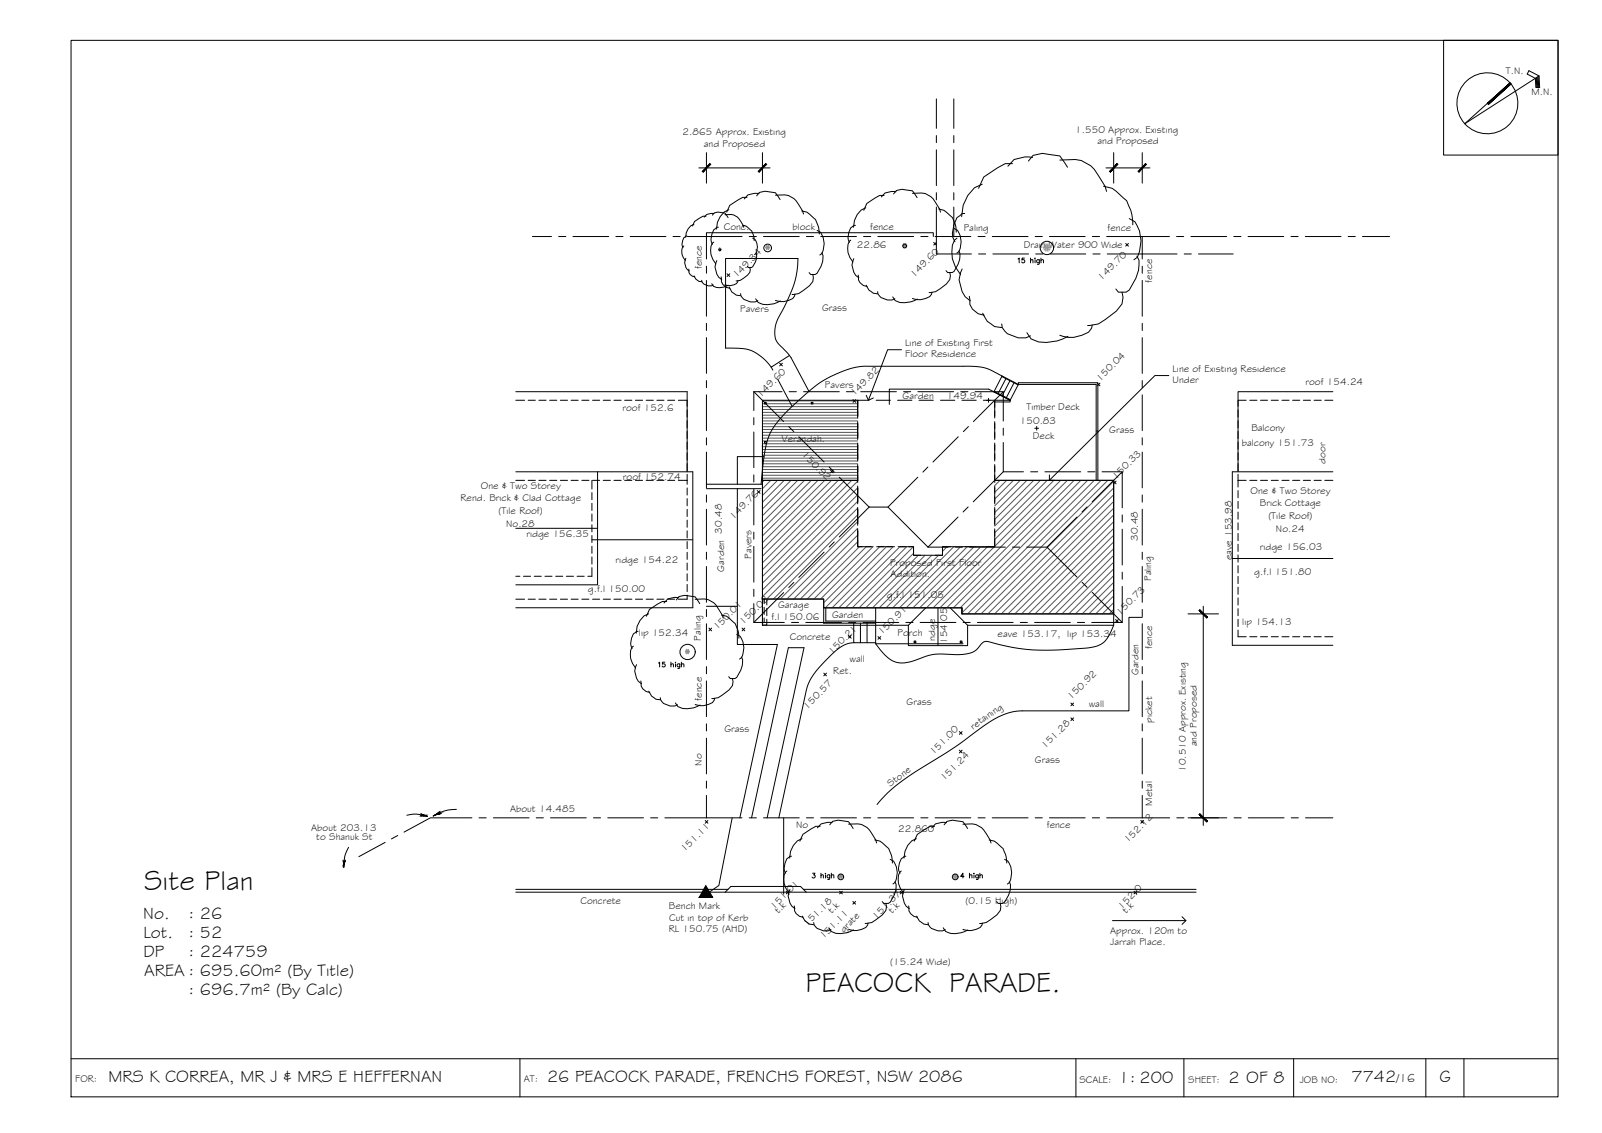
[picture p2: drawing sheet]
<svg xmlns="http://www.w3.org/2000/svg" width="420mm" height="297mm" viewBox="0 0 420 297" stroke-linecap="round" stroke-linejoin="round" font-family="sans-serif">
<!-- layer: BORDER -->
<g fill="none" stroke="#000" stroke-width=".26">
<path d="M18.6 10.6h390v277h-390zM378.6 10.6h30v30.1h-30zM403.7 19.9l.1 3-1 .1-.1-2.5-2.2-1.1 .5-.9 2.7 1.4-19.5 12.5 11.9-10.7M396.3 22l-6 5.4M402.9 20.4l.1 2.5M403.2 20.2l.1 2.8M403.4 20.1l.1 2.8M18.6 277.6h390M136.4 277.6v10M282.2 277.6v10M310.5 277.6v10M339.3 277.6v10"/>
<path d="M374 277.6v10M383.9 277.6v10"/>
<circle cx="390.1" cy="27.1" r="8"/>
</g>
<g fill="#000" stroke="#000" stroke-width=".26">
<path d="M390.1 27.1l6-5.4zM390.1 27.1l6-5.4 .1 .3z"/>
<path d="M390.1 27.1l.2 .3 5.9-5.4zM390.3 27.4l6-5.4z"/>
</g>
<!-- layer: BOUNDARY -->
<g fill="none" stroke="#000" stroke-width=".26">
<path d="M245.6 25.9v7.7M245.6 35.5v1.9M245.6 39.3v9.4M250.2 25.9v7.7M250.2 35.5v1.9M250.2 39.3v9.4M245.6 50.5v1.9M245.6 54.3v12.3h9.2M250.2 50.5v1.9M250.2 54.3v7.7M139.6 62h5M146.5 62h1.9"/>
<path d="M150.3 62h9.3M161.5 62h1.9M165.3 62h9.4M176.5 62h1.9M180.3 62h14.3M185.3 62v5.9M185.3 69.8v1.8M185.3 73.5v9.4M196.5 62h1.9M200.2 62h9.4M211.5 62h1.9M215.3 62h9.3"/>
<path d="M226.5 62h1.9M230.2 62h9.4M241.5 62h1.9M245.2 62h9.4M256.5 62h1.9M256.7 66.6h1.8M260.3 62h9.3M260.4 66.6h9.4M271.5 62h1.9M271.6 66.6h1.9M275.2 62h9.4M275.4 66.6h9.4"/>
<path d="M286.5 62h1.9M286.6 66.6h1.9M290.2 62h9.4v5.9M290.4 66.6h18.3M299.6 62h7.1M299.6 69.8v1.8M299.6 73.5v9.4M308.6 62h1.9M310.6 66.6h1.8M312.3 62h9.4M314.3 66.6h9.1M323.6 62h1.9"/>
<path d="M327.3 62h9.4M338.6 62h1.9M342.3 62h9.4M353.6 62h1.9M357.3 62h7.2M185.3 84.8v1.8M185.3 88.5v9.4M185.3 99.8v1.9M299.6 84.8v1.8M299.6 88.5v9.4M299.6 99.8v1.9M185.3 103.5v9.4"/>
<path d="M185.3 114.8v1.8M185.3 118.5v9.4M299.6 103.5v9.4M299.6 114.8v1.8M299.6 118.5v9.4M185.3 129.8v1.8M185.3 133.5v9.4M299.6 129.8v1.8M299.6 133.5v9.4M185.3 144.8v1.9M185.3 148.5v9.4M185.3 159.8v1.8"/>
<path d="M299.6 144.8v1.9M299.6 148.5v9.4M299.6 159.8v1.8M185.3 163.5v9.4M185.3 174.8v1.8M185.3 178.5v9.4M299.6 163.5v9.4M299.6 174.8v1.8M299.6 178.5v9.4M185.3 189.8v1.8M185.3 193.5v9.4M299.6 189.8v1.8"/>
<path d="M299.6 193.5v9.4M104.3 219l-1.6 .9M123.8 214.4h-10.9l-6.9 3.8M125.6 214.4h1.9M129.4 214.4h9.4M140.6 214.4h1.9M144.4 214.4h9.4M155.6 214.4h1.9M159.4 214.4h9.4M170.6 214.4h1.9M174.4 214.4h20.2M185.3 204.8v1.8"/>
<path d="M185.3 208.5v5.9M196.5 214.4h1.9M200.2 214.4h9.4M211.5 214.4h1.9M215.3 214.4h9.3M226.5 214.4h1.9M230.2 214.4h9.4M241.5 214.4h1.9M245.2 214.4h9.4M256.5 214.4h1.9M260.3 214.4h9.3M271.5 214.4h1.9"/>
<path d="M275.2 214.4h9.4M286.5 214.4h1.9M290.2 214.4h16.6M299.6 204.8v1.8M299.6 208.5v5.9M308.6 214.4h1.9M312.4 214.4h9.4M323.6 214.4h1.9M327.4 214.4h9.4M338.7 214.4h1.8M342.4 214.4h7.2M101 220.8l-6.9 3.8"/>
</g>
<!-- layer: EXISTING -->
<g fill="none" stroke="#000" stroke-width=".26">
<path d="M185.3 62v-1h59.5v1M202.3 96.3a11.6 11.6 0 0 0-6.2-4.7l-2.3-.3h-3.5v-23.5h19a29.6 29.6 0 0 1-3.8 13 11.2 11.2 0 0 0-2.3 7.2 4.7 4.7 0 0 0 2.2 3.4l2.1 2.4 4.7 8.8M202.3 96.3l.4 .7M204 99.5l3.8 7M207.1 93.2l-4.8 3.1M262.7 98.7l4.3 2.2M262.8 98.6a14.8 14.8 0 0 0-10.2-2.6h-24.8a22.2 22.2 0 0 0-10.8 3.2 59.2 59.2 0 0 0-10.6 8.7 17.5 17.5 0 0 0-6.1 12.5l-.7 6.6M263.8 99.3l-2 3.8M264.9 99.8l-2 3.9M135.3 104.9h2.3M138.5 104.9h1.9M141.3 104.9h1.9"/>
<path d="M144.2 104.9h1.8M147 104.9h1.9M149.8 104.9h1.8M152.6 104.9h1.9M155.4 104.9h1.9M158.2 104.9h1.9M161 104.9h1.9M163.8 104.9h1.9M166.7 104.9h1.8M169.5 104.9h1.9M172.3 104.9h1.8M175.1 104.9h1.9"/>
<path d="M177.9 104.9h2.3v1.6M180.2 107.5v1.8M180.2 110.3v1.9M180.2 113.1v1.9M180.2 115.9v1.9M180.2 118.7v1.9M200 116.7v47.2h1.1v-1.6M200.4 119.7h-7v7.3M224.9 104.9v4.7M224.9 110.5v4.7M224.9 116.2v4.7M227.9 104.9h-3v4.2"/>
<path d="M229.8 104.9h3.7M235.4 104.9h3.8M241 104.9h3.8M246.7 104.9h3.7M252.3 104.9h3.7M257.9 104.9h3v4.2M260.7 102.6l4.3 2.2M260.9 105.4h4v-.5h-4v1.9M260.9 107.7v1.9M260.9 110.5v4.7M260.9 116.2v4.7M264.9 104.9l-5.6-2.9h-26.1v4"/>
<path d="M265.9 100.4l-2 3.9M267.1 100.8v-.5h20.8v25.6M267.1 100.8l-4.3-2.2-2.1 4.1 4.2 2.2M267.1 100.8h20.4v25.1M267.1 100.8l-2.2 4.1M287.5 113h.4M324.7 107.5v1.8M324.7 110.3v1.9M324.7 113.1v1.9M324.7 115.9v1.9M324.7 118.7v1.9M326.8 104.9h-2.1v1.6"/>
<path d="M327.8 104.9h1.9M330.6 104.9h1.9M333.4 104.9h1.9M336.2 104.9h1.9M339 104.9h1.9M341.8 104.9h1.9M344.6 104.9h1.9M347.5 104.9h2.1M135.3 125.9h2.3M138.5 125.9h1.9M141.3 125.9h1.9M144.2 125.9h1.8"/>
<path d="M147 125.9h1.9M149.8 125.9h1.8M152.6 125.9h1.9M155.2 125.9v2.3M155.2 129.1v1.9M155.2 131.9v1.9M155.2 134.8v1.8M155.2 137.6v1.8M155.4 125.9h1.9M158.2 125.9h1.9M161 125.9h1.9M163.8 125.9h1.9"/>
<path d="M166.7 125.9h1.8M169.5 125.9h1.9M172.3 125.9h1.8M175.1 125.9h1.9M177.9 125.9h2.3M180.2 121.5v1.9M180.2 124.3v2.7M180.2 127.9v1.9M180.2 130.7v1.9M180.2 133.5v1.9M180.2 136.3v1.9M180.2 139.2v1.8"/>
<path d="M185.3 127h14.5M185.3 128.1h14.3M193.4 128.1v40.9h10.5l-9.9 45.4M200 125.9h24.9M224.9 139.1v4.2h3.6M224.9 138.7v4.6h1.3M224.9 121.8v4.7M224.9 127.4v4.7M224.9 133v4.7M260.9 139.1v4.2h-13.7v2.3h-7.6v-2.3h-3.6M260.9 125.9h31.2v35h-39.8v-1.5h-36.3M260.9 121.8v4.7"/>
<path d="M260.9 127.4v4.7M260.9 133v4.7M260.9 138.7v1.8M324.7 125.9h2.1M324.7 121.5v1.9M324.7 124.3v3.4M324.7 128.6v1.9M324.7 131.4v1.9M324.7 134.3v1.8M324.7 137.1v1.8M324.7 139.9v1.8M327.8 125.9h1.9"/>
<path d="M330.6 125.9h1.9M333.4 125.9h1.9M336.2 125.9h1.9M339 125.9h1.9M341.8 125.9h1.9M344.6 125.9h1.9M347.5 125.9h2.1M135.3 157.1h2.3M135.3 151.1h1.1M137.3 151.1h1.9M138.5 157.1h1.9M140.1 151.1h1.9"/>
<path d="M141.3 157.1h1.9M142.9 151.1h1.9M144.2 157.1h1.8M145.7 151.1h1.9M147 157.1h1.9M148.5 151.1h1.9M149.8 157.1h1.8M151.3 151.1h1.9M152.6 157.1h1.9M155.2 140.4v1.9M155.2 143.2v1.9M155.2 146v1.9"/>
<path d="M155.2 148.8v2.3h-1M155.4 157.1h1.9M158.2 157.1h1.9M161 157.1h1.9M163.8 157.1h1.9M166.7 157.1h1.8M169.5 157.1h1.9M172.3 157.1h1.8M175.1 157.1h1.9M180.2 142v1.9M180.2 144.8v1.9M180.2 147.6v1.9"/>
<path d="M180.2 150.4v1.9M180.2 153.2v1.9M180.2 156v1.1h-2.3M185.3 159h8.1M200 157h16v2.4M200.4 157v1.3M200.4 159.2v1.9M201.1 157v1.6M201.1 159.5v1.9M216 159.4v4h13.7M216.6 159.4v3.4h13.1M227.1 143.3h1.9"/>
<path d="M229.7 159.4v9.4M229.9 143.3h4.7M235.5 143.3h1.9M238.3 143.3h1.3v2.3h1.9M249.4 143.3h-2.2v2.3h-1.9M260.9 141.5v1.8h-2.2M324.7 142.7v1.9M324.7 145.5v1.9M324.7 148.3v1.9M324.7 151.1v1.9M324.7 153.9v1.9M324.7 156.8v1.8"/>
<path d="M324.7 159.6v1.8M200.4 162v1.2h-.4M223.9 163.4v5.1h5.8M223.9 168.5a8.5 8.5 0 0 0-5.9 3.2 24.9 24.9 0 0 0-5.8 7.1l-.7 2.1-7.2 33.5M225.7 163.4v5.1M227.4 163.4v5.1M229.7 168.8h22.9M239.7 168.1h.5v.4h-.5zM251.8 168.1h.5v.4h-.5zM292.1 163.9a9.2 9.2 0 0 1-3.1 4.9 11.2 11.2 0 0 1-5.8 1.2 59.6 59.6 0 0 1-21.1-1l-2.8-.8a1.81 1.81 0 0 0-2.2 .9 5.1 5.1 0 0 1-4.6 2.5l-3.6-.1a14.8 14.8 0 0 0-8.7 1.5 6.8 6.8 0 0 1-6.7-.1l-2-1.8-1.8-2.3M299.6 161.9h-3.5v24.5h-28a17.5 17.5 0 0 0-10.3 4.1 146.1 146.1 0 0 1-18.3 12.2 38.9 38.9 0 0 0-9.5 8.2M324.7 162.4v1.8"/>
<path d="M324.7 165.2v1.7h2.1M327.8 166.9h1.9M330.6 166.9h1.9M333.4 166.9h1.9M336.2 166.9h1.9M339 166.9h1.9M341.8 166.9h1.9M344.6 166.9h1.9M347.5 166.9h2.1M192 214.4l-3.5 17.7-3.2 2.3M197.1 214.4l9.7-44.6h4.1l-9.7 44.6M205.5 214.4v20"/>
<path d="M135.3 233.9h178.4M135.3 233.2h55.7M190.2 233.9l1.5-1.5h18.3l1.5 1.5M210.7 233.2h103"/>
</g>
<!-- layer: ROOFPLAN EXIST. -->
<path d="M135.3 102.7h44.9v21M349.6 102.7h-24.9v21M135.3 123.7h46.4v35.6h-46.4M135.3 138.5h21.4M156.7 123.7v29.6h-21.4M349.6 123.7h-26.4v45.5h26.4M155.2 141.5h26.5M200 157v6.9h38.2M242.8 159.4l-4.6 4.5v5.4h15.6v-5.4l-4.6-4.5M246 159.4v9.9M323.2 146.4h26.4M292.1 160.9v3h-38.3" fill="none" stroke="#000" stroke-width=".26"/>
<!-- layer: HATCH -->
<g fill="none" stroke="#545454" stroke-width=".26">
<path d="M200 105.1h24.9M200 105.8h.5M200 106.6h24.9M200 107.4h24.9M200 108.1h24.9M200 108.9h24.9M200 109.6h24.9M200 110.4h24.9M200 111.1h24.9M200 111.9h24.9M200 112.6h24.9M200 113.4h24.9"/>
<path d="M200 114.1h24.9M200 114.9h24.9M200 115.6h24.9M200 116.3h24.9M200 117.1h24.9M200 117.8h24.9M200 118.6h24.9M200 119.4h24.9M201 105.8h11.8M213.2 105.8h11.7M200 120.1h24.9M200 120.9h24.9"/>
<path d="M200 121.6h24.9M200 122.4h24.9M200 123.1h24.9M200 123.9h24.9M200 124.6h24.9M200 125.4h24.9M200.4 125.9l-.4 .5M202.1 125.9l-2.1 2.2M203.9 125.9l-3.9 4M205.7 125.9l-5.7 5.8M207.5 125.9l-7.5 7.5M209.2 125.9l-9.2 9.3"/>
<path d="M211 125.9l-11 11.1M212.8 125.9l-12.8 12.8M214.5 125.9l-14.5 14.6M216.3 125.9l-16.3 16.4M218.1 125.9l-18.1 18.1M219.8 125.9l-19.8 19.9M221.6 125.9l-21.6 21.7M223.4 125.9l-23.4 23.4M224.9 126.1l-24.9 25M224.9 127.9l-24.9 25M224.9 129.7l-24.9 25M224.9 131.4l-24.9 25"/>
<path d="M224.9 133.2l-23.8 23.8M224.9 135l-22.1 22M224.9 136.8l-20.3 20.2M224.9 138.5l-18.5 18.5M262.3 125.9l-1.4 1.4M264 125.9l-3.1 3.2M265.8 125.9l-4.9 4.9M267.6 125.9l-6.7 6.7M269.3 125.9l-8.4 8.5M271.1 125.9l-10.2 10.3M272.9 125.9l-12 12M274.6 125.9l-13.7 13.8"/>
<path d="M276.4 125.9l-15.5 15.5M278.2 125.9l-17.3 17.3M279.9 125.9l-33.4 33.5M281.7 125.9l-33.4 33.5M283.5 125.9l-33.5 33.5M285.2 125.9l-33.4 33.5M287 125.9l-34.7 34.8M288.8 125.9l-35 35M290.5 125.9l-34.9 35M292.1 126.2l-34.8 34.7M292.1 127.9l-33 33M292.1 129.7l-31.3 31.2"/>
<path d="M292.1 131.5l-29.5 29.4M292.1 133.2l-27.7 27.7M292.1 135l-25.9 25.9M292.1 136.8l-24.2 24.1M292.1 138.5l-22.4 22.4M224.9 140.3l-16.7 16.7M224.9 142l-15 15M225.4 143.3l-13.7 13.7M227.2 143.3l-13.7 13.7M228.9 143.3l-13.7 13.7M230.7 143.3l-14.7 14.7M232.5 143.3l-16 16.1"/>
<path d="M234.3 143.3l-16.1 16.1M236 143.3l-16 16.1M237.8 143.3l-16 16.1M239.6 143.3l-16.1 16.1M239.6 145.1l-14.3 14.3M240.8 145.6l-13.7 13.8M242.6 145.6l-13.8 13.8M244.4 145.6l-13.8 13.8M246.2 145.6l-13.8 13.8M248.4 143.3l-1.2 1.2M250.2 143.3l-16.1 16.1M251.9 143.3l-16 16.1"/>
<path d="M253.7 143.3l-16 16.1M255.5 143.3l-16.1 16.1M257.2 143.3l-16 16.1M259 143.3l-16 16.1M260.8 143.3l-16.1 16.1M292.1 140.3l-20.7 20.6M292.1 142.1l-18.9 18.8M292.1 143.8l-17.1 17.1M292.1 145.6l-15.3 15.3M292.1 147.4l-13.6 13.5M292.1 149.2l-11.8 11.7M292.1 150.9l-10 10"/>
<path d="M292.1 152.7l-8.3 8.2M292.1 154.4l-6.5 6.5M292.1 156.2l-4.7 4.7M292.1 158l-3 2.9M292.1 159.8l-1.2 1.1"/>
</g>
<!-- layer: ROOFPLAN NEW -->
<g fill="none" stroke="#000" stroke-width=".26">
<path d="M197.7 102.7h7.4M197.7 102.7v4.9M197.7 109.5v1.9M197.7 113.3v9.3M197.7 102.7l7.8 7.8M206.9 111.8l1.3 1.4M207 102.7h1.9M209.5 114.5l6.6 6.6M210.7 102.7h9.4M222 102.7h1.9M225.7 102.7h9.4M237 102.7h1.9"/>
<path d="M240.7 102.7h9.4M251.3 114.5l-6.6 6.6M252 102.7h1.9M254 111.8l-1.3 1.4M255.7 102.7h7.4v7.7M263.1 116v7.7h5.3M263.1 112.2v1.9M263.1 102.7l-7.8 7.8M197.7 124.5v1.9M197.7 128.2v9.4M197.7 139.5v1.9M217.5 122.4l1.3 1.4"/>
<path d="M220.1 125.1l7.9 7.8M228 132.9h4.9l10.5 10.5M228 132.9l-7.9 7.9M240.7 125.1l-7.8 7.8M243.4 122.4l-1.4 1.4M251.3 135.5l-7.9 7.9M253.9 132.9l-1.3 1.3M263.1 123.7l-7.8 7.9M270.3 123.7h1.9M274.1 123.7h9.3M282.5 135.5l-7.9 7.9 7.9 7.9M285.1 132.9l-1.3 1.3"/>
<path d="M285.3 123.7h1.9M289 123.7h5.3v9.4M294.3 135v1.9M294.3 138.7v9.4M294.3 123.7l-7.8 7.9M197.7 158.3v4.9h8M197.7 143.2v9.4M197.7 154.5v1.9M205.5 155.4l-7.8 7.8M208.2 152.7l-1.3 1.3M216.1 144.8l-6.6 6.6M218.8 142.1l-1.3 1.3"/>
<path d="M243.4 143.4h5.3M250.6 143.4h1.8M254.3 143.4h9.4M265.5 143.4h1.9M269.3 143.4h5.3M283.8 152.6l1.3 1.4M286.5 155.3l7.8 7.9M294.3 153.7v9.5h-8M294.3 150v1.9M207.6 163.2h1.9M211.3 163.2h9.4M222.6 163.2h1.9"/>
<path d="M226.3 163.2h9.4M237.6 163.2h1.9M241.3 163.2h9.4M252.6 163.2h1.9M256.3 163.2h9.4M267.6 163.2h1.9M271.3 163.2h9.4M282.6 163.2h1.9"/>
</g>
<!-- layer: 0 -->
<path d="M236.4 91.7h-3.6l-5 13.2M306.5 98.5h-3.6l-27.7 27.4M227.2 103.6l.6 1.3 1.3-.6M275.2 124.5v1.4h1.4M291.8 241.4h19.2M310 240.3l1 1.1-1 1" fill="none" stroke="#000" stroke-width=".26"/>
<!-- layer: DIMENSION -->
<path d="M183.3 44h18.7M185.3 40v8M200 40v8M290.1 44h11.5M292.1 40v8M299.6 40v8M315.6 158.9v57.5M311.6 160.9h8M311.6 214.4h8" fill="none" stroke="#000" stroke-width=".26"/>
<!-- layer: 0 -->
<g fill="#000" stroke="#000" stroke-width=".26">
<path d="M186.2 42.9l-1.8 2.2 2-2zM186.2 42.9l-1.8 2.2-.2-.2z"/>
<path d="M198.8 44.9l.3 .2 1.8-2.2zM200.9 42.9l.2 .2-2 2z"/>
<path d="M293 42.9l-1.8 2.2 2-2zM293 42.9l-1.8 2.2-.2-.2z"/>
<path d="M300.5 42.9l-2 2 .2 .2zM300.5 42.9l.2 .2-2 2z"/>
<path d="M314.5 160l2 2 .2-.2zM314.5 160l.2-.2 2 2z"/>
<path d="M314.7 213.3l-.2 .2 2.2 1.8zM314.5 213.5l2.2 1.8-.2 .2z"/>
</g>
<!-- layer: TEXT -->
<g fill="none" stroke="#000" stroke-width=".26">
<path d="M267 67.9l.3-.2v1.2M268.7 67.7h-.6l-.1 .5a.44 .44 0 0 1 .7 0 .44 .44 0 0 1-.1 .6 .44 .44 0 0 1-.6-.1M270.3 68.3l.3-.2h.3v.8M270.3 67.7v1.2M271.4 67.7h.1M271.5 68.1v.8M272.6 68.1l-.1 1.1-.4 .1M272.6 68.3a.4 .4 0 0 0-.6-.1 .4 .4 0 0 0 0 .6 .4 .4 0 0 0 .6-.1M273 68.3l.3-.2h.3l.1 .8M273 67.7v1.2M172.7 173.8l.3-.2v1.3M174.4 173.6h-.6l-.1 .5a.44 .44 0 0 1 .7 0 .44 .44 0 0 1-.1 .7 .44 .44 0 0 1-.6-.2"/>
<path d="M176 174.3l.3-.3 .3 .1v.8M176 173.6v1.3M177.1 173.7h.1M177.2 174v.9M178.3 174l-.1 1.1-.4 .1M178.3 174.2a.4 .4 0 0 0-.6-.1 .4 .4 0 0 0 0 .6 .4 .4 0 0 0 .6 0M178.7 174.3l.3-.3 .3 .1 .1 .8M178.7 173.6v1.3M106.7 213.7l2.4-.3 1.4 .2v.3h-.3M110.3 213.3l1.8 .7M115.5 212.7l-1.9 1.2M119.7 212.2l-2.2 .2-2.2 .7 .1 .2h.3"/>
<path d="M90 225.5l.2 1.9M91.4 222.1l-.9 2.2-.2 1.5h.2l.1-.3M213.1 228.9h.6l-.3 .5a.41 .41 0 0 1 .3 .7 .41 .41 0 0 1-.7-.2M215.3 229.6l.3-.3 .3 .1v.8M215.3 228.9v1.3M216.4 229h.1M216.5 229.3v.9M217.6 229.3v1.2h-.5M217.6 229.5a.4 .4 0 0 0-.6 0 .4 .4 0 0 0 0 .6 .4 .4 0 0 0 .6-.1M218 229.6l.3-.3 .3 .1 .1 .8M218 228.9v1.3M252.8 229.8h-.8l.5-.9v1.3"/>
<path d="M254.3 229.6l.3-.3 .3 .1v.8M254.3 228.9v1.3M255.4 229h.1M255.4 229.3v.9M256.6 229.3l-.1 1.2h-.4M256.6 229.5a.4 .4 0 0 0-.6 0 .4 .4 0 0 0 0 .6 .4 .4 0 0 0 .6-.1M257 229.6l.3-.3 .3 .1v.8M257 228.9v1.3"/>
</g>
<g fill="#000" stroke="#000" stroke-width=".26">
<path d="M110.5 213.7h.7l-.7 .2zM111.3 213.9l.8 .1zM113.6 213.9l.9-.3zM114.6 213.4l.8-.2v.1zM90.3 225.8h.2l-.4 .6zM90.2 226.6v.8z"/>
<path d="M110.5 213.9l.8-.1zM110.5 213.9l.8-.1z"/>
<path d="M110.9 213.8h.4zM110.9 213.8h.4z"/>
<path d="M110.5 213.7h.7zM110.6 213.4l.3 .2-.4 .1z"/>
<path d="M111 213.9l.5-.1zM111 213.9l.5-.1z"/>
<path d="M114.3 213.6l.6-.1zM114.3 213.6l.6-.1z"/>
<path d="M114.6 213.4l.8-.2zM114.8 213.2h.6l-.2-.3z"/>
<path d="M114.5 213.5l.5-.1zM114.5 213.5l.5-.1z"/>
<path d="M114.5 213.4l.9-.1zM114.5 213.4l.9-.1z"/>
<path d="M90.3 225.8l-.2 .6zM90 225.8l.1 .4 .2-.4z"/>
<path d="M90.3 226.3l-.1 .5zM90.3 226.3l-.1 .5z"/>
<path d="M90.3 226.2l-.1 .4zM90.3 226.2l-.1 .4z"/>
<path d="M90.5 225.8l-.3 .7zM90.5 225.8l-.3 .7z"/>
<path d="M185.1 232.2l1.8 3h-3.5zM183.4 235.2h3.5z"/>
</g>
<!-- layer: HGTS_11 -->
<g fill="none" stroke="#000" stroke-width=".26">
<path d="M190.7 71.8l.7 .7M191.4 71.8l-.7 .7M244.9 63.6l.7 .7M245.6 63.6l-.7 .7M295.2 63.8l.8 .7M296 63.8l-.8 .7M204.5 95.2l.7 .7M205.2 95.2l-.7 .7M223.7 104.8l.7 .7M224.4 104.8l-.7 .7M258.7 105h1M259.3 104.5v1"/>
<path d="M271.4 112.3h1M271.9 111.8v1M287.8 100.4l.7 .8M288.5 100.4l-.7 .8M198.6 128.6l.7 .7M199.3 128.6l-.7 .7M217.8 123.2l.7 .8M218.5 123.2l-.7 .8M292 126.1l.7 .7M292.7 126.1l-.7 .7M185.9 164.7l.7 .7M186.6 164.7l-.7 .7"/>
<path d="M194.6 164.7l.7 .7M195.3 164.7l-.7 .7M216.1 176.5l.7 .7M216.8 176.5l-.7 .7M222.5 166.6l.7 .7M223.2 166.6l-.7 .7M230.3 166.9l.7 .7M231 166.9l-.7 .7M292.6 162.4l.7 .7M293.3 162.4l-.7 .7M251.6 191.8l.7 .7M251.6 196.7l.7 .7"/>
<path d="M252.3 191.8l-.7 .7M252.3 196.7l-.7 .7M280.9 184.3l.7 .7M280.9 188.2l.7 .7M281.6 184.3l-.7 .7M281.6 188.2l-.7 .7M185 215.1l.7 .7M185.7 215.1l-.7 .7M299.2 215.1l.7 .7M299.9 215.1l-.7 .7M206.2 233.6l.7 .8M206.9 233.6l-.7 .8"/>
<path d="M220.2 233.7l.7 .7M220.9 233.7l-.7 .7M223.7 236.3l.7 .7M224.4 236.3l-.7 .7M236.1 233.7l.7 .7M236.8 233.7l-.7 .7M297.4 233.7l.7 .7M298.1 233.7l-.7 .7"/>
</g>
<!-- layer: VEGSPREAD -->
<g fill="none" stroke="#000" stroke-width=".26">
<path d="M182 58.8a3.4 3.4 0 0 0-2.2 3.4M185.2 56.7h-.8l-2.3 1.4-.5 1.2M186.8 56.4l.5-.6 1-.2 1.8 .3 .9 1.1M187.3 56a2.5 2.5 0 0 0-2.6 .9M188.4 59.6h-.4l-.8 .6a3.5 3.5 0 0 0-.3 3.8M190.1 56.3a3.4 3.4 0 0 1 4.1 1.6l.8 1.7M191.2 55a5.2 5.2 0 0 0-3.3 5.1M194.7 59a3.9 3.9 0 0 1 3.1 4.1M195.9 51.7h-1.1l-3.4 2.1-.8 1.8M198.4 51.3l.8-.8 1.4-.4 2.8 .4 1.2 1.8M199.1 50.8l-1.2-.1-1.7 .4-1 1M203.4 51.2a5.1 5.1 0 0 1 6.1 2.4l1 1.7 .2 .8"/>
<path d="M210.3 55.3a5.4 5.4 0 0 1 3.9 3.1l.5 1.3 .2 1.7M224.4 59.1a2.26 2.26 0 0 0-1.8 1.8l-.2 1.3 .4 1.3M227.1 54.5a5.1 5.1 0 0 0-3.2 5.1M231.9 51.2h-1.2l-3.4 2.2-.8 1.7M234.4 50.8l.7-.9 1.5-.3 2.7 .4 1.2 1.8M235 50.3l-1.2-.1-1.7 .4-1 1M239.3 50.7a5 5 0 0 1 6.1 2.4l1 1.7 .3 .8M246.2 54.8a5.4 5.4 0 0 1 4.6 5.7v.4M250.2 59.9l.9 .5a5.5 5.5 0 0 1 .4 5.5l-.5 .5M253 56h-.7l-1.3 1.1-.8 1.8-.4 2.3 .1 1.1 .6 1.1M257.6 48.3l-2 .9-1.8 2.1-1.2 2.5-.4 3M265.5 42.9h-1.8l-2.1 1.1-3.6 2.4-1.3 3"/>
<path d="M269.7 42.2l1.2-1.5 2.5-.5 4.6 .7 2 3M270.8 41.3l-2-.2-2.8 .7-1.7 1.8M278 42l4-.2a7.4 7.4 0 0 1 6.1 4.2l1.7 2.8 .4 1.4M289.4 48.8l2.3 .6 3.8 3.2a12.3 12.3 0 0 1 1.6 6.3M296.2 57.3l1.5 .8a9 9 0 0 1 .6 9.3l-.9 .7M179.4 64.5a2.84 2.84 0 0 0 .3 3.8M179.9 67.7a2.49 2.49 0 0 0 .8 3.3M180.2 61.9a1.88 1.88 0 0 0-1.3 2.1l.2 .9M180.6 70.6a1.66 1.66 0 0 0 1.6 2M182 72.3a2.08 2.08 0 0 0 2 1.6M184 73.5l.1 .4a2.22 2.22 0 0 0 3 .8M186.7 74.4a2.72 2.72 0 0 0 3.8 .6l.5-.2"/>
<path d="M187.2 63.5a3 3 0 0 0-.7 3.2l.5 1.3 .8 1.2M188 68.3a3.7 3.7 0 0 0 1.3 5M189.1 72.6l.1 .5a2.29 2.29 0 0 0 2.3 2.5M191.2 75.3a3 3 0 0 0 3 2.2M193.5 73.6v.3a2.95 2.95 0 0 1-3.4 .8M194.2 77l.1 .5a3.2 3.2 0 0 0 4.5 1.3M196.7 70.1l.1 .6a3.9 3.9 0 0 1-3.5 3h-.3M197.4 62.4a2.58 2.58 0 0 1 1.1 3.5l-.2 .6-.4 .3M198.2 78.4a2.56 2.56 0 0 0 3.1 1.5l1.7-.3 1.7-.7M198.2 66.4a3.4 3.4 0 0 1-1.1 3.7h-.8l-.3-.3M208.5 77.1l-.1 .5-.5 .7a5 5 0 0 1-4.5 .5M213.2 72l.1 .8-.1 1-.9 1.1-2.8 2.1-1.8 .2"/>
<path d="M214.3 60.4a3.5 3.5 0 0 1 1.9 3.5l-.6 2.6-.6 .4M215.5 66.3a3.9 3.9 0 0 1-.1 3.5l-1.1 1.8-.5 .4h-1.2l-.4-.5M223.1 63a3.1 3.1 0 0 0-.7 3.2l.5 1.3 .8 1.2M223.9 67.8a3.7 3.7 0 0 0 1.3 5M225.1 72.1l.1 .5a2.28 2.28 0 0 0 2.2 2.5M227.2 74.8a3.1 3.1 0 0 0 3 2.2M230.2 76.5l.1 .5a3.2 3.2 0 0 0 4.4 1.3M234.1 77.8a2.5 2.5 0 0 0 3.1 1.6l1.7-.3 1.7-.7M244.4 76.6l-.1 .5a4.4 4.4 0 0 1-4.5 1.3l-.5-.2M249.1 71.5l.2 .8-.2 1-.9 1.2-2.8 2-1.7 .2M251 62.4l-.7 .6a8.3 8.3 0 0 0 1.6 9M251.4 65.8a4 4 0 0 1-.1 3.5l-1.1 1.8-.4 .4h-1.3l-.4-.5"/>
<path d="M252.3 70.5l-.4 1a6.5 6.5 0 0 0 2.6 7.4M254.2 77.7l.2 .8a3.8 3.8 0 0 0 3.7 4.1M294.3 76.6l.2 1.3-.2 1.8-1.5 1.9-4.7 3.3-2.9 .4M298.2 67.2l.5 1a10.9 10.9 0 0 1-2.5 7.8l-.9 .6h-2l-.6-.8M257.7 82.1l1.2 2.2 1.9 1.3 1.9 .3M262.7 84.9l.2 1 1.3 1.6 2.8 1.1h2.1l1.2-.6M269.3 87.2l1.1 1.7a10.1 10.1 0 0 0 9.7-.7M286.5 85.2l-.2 .8-.8 1.1a8.1 8.1 0 0 1-7.5 .8M174.9 157.7h-1.2l-3.4 2.1-.8 1.8M177.4 157.3l.7-.9 1.5-.3 2.7 .4 1.2 1.8M178 156.7l-1.2-.1-1.7 .4-1 1.1M182.3 157.1a5.1 5.1 0 0 1 6.1 2.4l1 1.7 .3 .8"/>
<path d="M166.1 169.4a3.1 3.1 0 0 0-.7 3.2l.5 1.3 .8 1.2M166.9 174.3a3.7 3.7 0 0 0 1.3 5M167.4 165.5a2.26 2.26 0 0 0-1.8 1.8l-.2 1.4 .4 1.3M168.1 178.5l.1 .5a2.29 2.29 0 0 0 2.2 2.5M170.1 160.9a5.2 5.2 0 0 0-3.2 5.1M189.2 161.2a5.4 5.4 0 0 1 4 3.1l.4 1.3 .2 1.7M192.1 177.9l.2 .8-.2 1.1-.9 1.1-2.8 2-1.7 .2M193.2 166.3a3.5 3.5 0 0 1 1.9 3.5l-.6 2.6-.5 .4M194.4 172.2a3.9 3.9 0 0 1-.1 3.5l-1.1 1.9-.4 .3h-1.3l-.4-.5M170.2 181.2a3.1 3.1 0 0 0 3 2.3M173.2 182.9l.1 .6a3.3 3.3 0 0 0 4.4 1.3M177.1 184.3a2.55 2.55 0 0 0 3.1 1.5l1.7-.2 1.7-.8"/>
<path d="M187.4 183.1l-.1 .5-.5 .6a5 5 0 0 1-4.5 .5M210.3 219.9a5.2 5.2 0 0 0-3.2 5.1M215.1 216.6h-1.1l-3.4 2.2-.8 1.7M217.6 216.2l.7-.9 1.5-.3 2.8 .4 1.2 1.8M218.3 215.7l-1.2-.1-1.7 .4-1 1M222.6 216.1a5.1 5.1 0 0 1 6 2.4l1.1 1.7 .2 .8M240.3 219.9a5.2 5.2 0 0 0-3.2 5.1M245.1 216.6h-1.1l-3.4 2.2-.8 1.7M247.6 216.2l.8-.9 1.4-.3 2.7 .4 1.3 1.8M248.3 215.7l-1.3-.1-1.7 .4-.9 1.1M252.5 216.1a5.1 5.1 0 0 1 6.1 2.4l1.1 1.7 .2 .8M206.4 228.4a3 3 0 0 0-.8 3.2l.5 1.3 .8 1.2"/>
<path d="M207.2 233.2a3.7 3.7 0 0 0 1.3 5M207.6 224.5a2.28 2.28 0 0 0-1.7 1.8l-.3 1.3 .4 1.3M208.3 237.5l.1 .5a2.29 2.29 0 0 0 2.3 2.5M229.4 220.2a5.4 5.4 0 0 1 4 3.1l.5 1.3 .1 1.7M232.3 236.8l.2 .9-.2 1-.9 1.1-2.8 2.1-1.7 .2M233.5 225.3l.9 .5a5.5 5.5 0 0 1 .4 5.5l-.6 .4M234.7 231.2a3.8 3.8 0 0 1-.2 3.5l-1 1.8-.5 .3h-1.2l-.4-.4M236.4 228.4a3.1 3.1 0 0 0-.8 3.2l.5 1.3 .8 1.2M237.2 233.2a3.7 3.7 0 0 0 1.3 5M237.6 224.5a2.28 2.28 0 0 0-1.7 1.8l-.3 1.3 .5 1.3M238.3 237.5a2.46 2.46 0 0 0 2.4 3M259.4 220.2a5.3 5.3 0 0 1 4 3.1l.5 1.3 .1 1.7"/>
<path d="M262.3 236.8l.2 .9-.2 1-.8 1.2-2.9 2-1.7 .2M263.5 225.3a3.5 3.5 0 0 1 1.8 3.5l-.2 1.7-.3 .9-.6 .4M264.7 231.2a4 4 0 0 1-.2 3.5l-1 1.8-.5 .3h-1.2l-.4-.4M210.4 240.2a3.1 3.1 0 0 0 3 2.2M213.4 241.9l.1 .5a3.3 3.3 0 0 0 4.4 1.3M217.4 243.2a2.51 2.51 0 0 0 3.1 1.6l1.7-.3 1.6-.7M227.7 242l-.1 .5-.5 .7a5 5 0 0 1-4.5 .4M240.4 240.2a3.1 3.1 0 0 0 3 2.2M243.4 241.9l.1 .5a3.2 3.2 0 0 0 4.4 1.3M247.4 243.2l.6 1a6 6 0 0 0 5.8-.4M257.6 242v.5a4.3 4.3 0 0 1-4.6 1.3l-.5-.2"/>
</g>
<!-- layer: VEGE_01 -->
<g fill="none" stroke="#b88a5c" stroke-width=".26">
<path d="M188.5 65.5h.1M188.6 65.7h.1M188.6 65.5h.1M188.7 65.2h.1M188.7 65.5h.1M188.8 65.5h.1M188.8 65.4h.1M188.8 65.2h.1M188.8 65.8h.1M188.9 65.5h.1M189.1 65.5h.1M200.8 65h.1"/>
<path d="M201 65.2h.1M201 64.8h.1M201.1 65.5h.1M201.1 64.6h.1M201.2 65.2h.1M201.2 65h.1M201.2 64.8h.1M201.3 65h.1M201.3 65.1h.1M201.4 65h.1M201.4 65.1h.1M201.5 65.4h.1"/>
<path d="M201.5 65h.1M201.5 64.6h.1M201.6 65h.1M201.6 65.5h.1M201.6 64.6h.1M201.8 65h.1M201.9 65h.1M236.8 64.5h.1M236.9 64.7h.1M236.9 64.3h.1M237 65h.1M237 64h.1"/>
<path d="M237.2 64.7h.1M237.2 64.3h.1M237.2 64.5h.1M237.3 64.4h.1M237.3 64.6h.1M237.3 64.5h.1M237.4 64.9h.1M237.4 64.5h.1M237.4 64.1h.1M237.5 64.5h.1M237.5 65h.1M237.6 64h.1"/>
<path d="M237.6 64.5h.1M237.7 64.5h.1M237.8 64.5h.1M273.7 65h.1M273.8 65.5h.1M273.9 65h.1M273.9 64.5h.1M274.1 65.5h.1M274.1 64.5h.1M274.1 65h.1M274.2 65.2h.1M274.3 64.8h.1"/>
<path d="M274.3 65.9h.1M274.3 64.2h.1M274.3 65.4h.1M274.3 64.6h.1M274.4 65h.1M274.5 65h.1M274.6 64.3h.1M274.6 65.7h.1M274.7 65h.1M274.7 65.4h.1M274.7 64.6h.1M274.8 65h.1"/>
<path d="M274.8 65.5h.1M274.8 65.9h.1M274.8 64.6h.1M274.9 64.2h.1M275 65h.1M275.1 65h.1M275.1 64.5h.1M275.1 65.5h.1M275.3 65h.1M275.3 64.5h.1M275.3 65.6h.1M275.5 65h.1"/>
<path d="M179.8 171h.1M179.9 171.2h.1M179.9 170.7h.1M180 171.4h.1M180 170.5h.1M180.1 171.2h.1M180.2 171.2h.1M180.2 170.7h.1M180.2 171h.1M180.2 170.9h.1M180.3 170.9h.1M180.3 171h.1"/>
<path d="M180.4 171.4h.1M180.4 171h.1M180.4 170.6h.1M180.5 171h.1M180.5 171.4h.1M180.6 170.5h.1M180.6 171h.1M180.7 171h.1M180.8 171h.1M220 229.9h.1M220.2 230.1h.1M220.2 229.7h.1"/>
<path d="M220.2 230.4h.1M220.3 229.4h.1M220.4 230.1h.1M220.4 229.7h.1M220.4 229.9h.1M220.5 229.9h.1M220.5 229.8h.1M220.6 229.9h.1M220.6 230.3h.1M220.6 229.5h.1M220.8 229.9h.1M220.8 230.4h.1"/>
<path d="M220.8 229.4h.1M220.9 229.9h.1M221.1 229.9h.1M250 229.9h.1M250.2 230.1h.1M250.2 229.7h.1M250.3 230.4h.1M250.3 229.4h.1M250.4 230.1h.1M250.4 229.9h.1M250.4 229.7h.1M250.5 229.9h.1"/>
<path d="M250.5 229.8h.1M250.5 230h.1M250.6 229.9h.1M250.6 230.3h.1M250.7 229.5h.1M250.8 229.9h.1M250.8 230.4h.1M250.8 229.4h.1M251 229.9h.1M251.1 229.9h.1"/>
</g>
<g fill="none" stroke="#000" stroke-width=".26">
<circle cx="188.8" cy="65.5" r=".24"/>
<circle cx="201.3" cy="65" r="1.01"/>
<circle cx="237.3" cy="64.5" r=".5"/>
<circle cx="274.6" cy="65" r="1.75"/>
<circle cx="180.3" cy="170.9" r="2"/>
<circle cx="220.5" cy="229.9" r=".75"/>
<circle cx="250.5" cy="229.9" r=".75"/>
</g>
<!-- layer: NEWWORK -->
<path d="M200.5 105.5h.5v.4h-.5zM200.5 115.8h.5v.4h-.5zM212.8 105.5h.4v.4h-.4zM224.9 104.9h-24.9v21M224.9 125.9h-24.9v31.1h16v2.4h36.3v1.5h39.8v-35h-31.2" fill="none" stroke="#000" stroke-width=".26"/>
<g font-size="7.5">
<text x="37.8" y="233.3">Site Plan</text>
<text x="211.3" y="260">PEACOCK PARADE.</text>
</g>
<g font-size="4.5">
<text x="37.6" y="240.8">No.</text>
<text x="37.6" y="245.8">Lot.</text>
<text x="49.4" y="240.8">: 26</text>
<text x="49.4" y="245.8">: 52</text>
<text x="37.6" y="250.9">DP</text>
<text x="49.4" y="250.9">: 224759</text>
<text x="37.8" y="255.9">AREA : 695.60m² (By Title)</text>
<text x="49.4" y="260.9">: 696.7m² (By Calc)</text>
<text x="28.4" y="283.6">MRS K CORREA, MR J &amp; MRS E HEFFERNAN</text>
<text x="143.5" y="283.6">26 PEACOCK PARADE, FRENCHS FOREST, NSW 2086</text>
<text x="293.4" y="283.9">1: 200</text>
<text x="322.2" y="283.9">2 OF 8</text>
<text x="354.4" y="283.8">7742</text>
<text x="377.6" y="283.8">G</text>
</g>
<text font-size="3.2" x="366.2" y="283.8">/16</text>
<g font-size="2.6">
<text x="394.9" y="19.5">T.N.</text>
<text x="401.7" y="24.9">M.N.</text>
<text x="179" y="35.5">2.865 Approx. Existing</text>
<text x="282" y="34.9">1.550 Approx. Existing</text>
<text x="184.6" y="38.4">and Proposed</text>
<text x="287.9" y="37.8">and Proposed</text>
<text x="189.8" y="60.2">Conc.</text>
<text x="207.8" y="60.2">block</text>
<text x="224.7" y="65">22.86</text>
<text x="228.2" y="60.2">fence</text>
<text x="252.8" y="60.6">Paling</text>
<text x="268.5" y="65">Drain Water 900 Wide</text>
<text x="290.5" y="60.7">fence</text>
<text x="184.1" y="70.5" transform="rotate(-90 184.1 70.5)">fence</text>
<text x="193.2" y="73" transform="rotate(-45 193.2 73)">149.34</text>
<text x="239.7" y="72.8" transform="rotate(-45 239.7 72.8)">149.60</text>
<text x="288.9" y="73.6" transform="rotate(-45 288.9 73.6)">149.70</text>
<text x="302.1" y="74.1" transform="rotate(-90 302.1 74.1)">fence</text>
<text x="194.1" y="81.8">Pavers</text>
<text x="215.6" y="81.5">Grass</text>
<text x="237.4" y="90.7">Line of Existing First</text>
<text x="237.4" y="93.7">Floor Residence</text>
<text x="216.4" y="101.8">Pavers</text>
<text x="288.5" y="100.1" transform="rotate(-45 288.5 100.1)">150.04</text>
<text x="307.5" y="97.5">Line of Existing Residence</text>
<text x="307.5" y="100.4">Under</text>
<text x="342.4" y="101">roof 154.24</text>
<text x="163.3" y="107.7">roof 152.6</text>
<text x="199.5" y="104.3" transform="rotate(-45 199.5 104.3)">149.60</text>
<text x="224" y="103.9" transform="rotate(-45 224 103.9)">149.82</text>
<text x="236.7" y="104.5">Garden</text>
<text x="248.3" y="104.6">149.94</text>
<text x="269.2" y="107.5">Timber Deck</text>
<text x="267.5" y="111.2">150.83</text>
<text x="290.9" y="113.6">Grass</text>
<text x="328.2" y="113.1">Balcony</text>
<text x="204.9" y="115.8">Verandah.</text>
<text x="210.2" y="119.3" transform="rotate(45 210.2 119.3)">150.92</text>
<text x="270.9" y="115.1">Deck</text>
<text x="325.7" y="117">balcony 151.73</text>
<text x="163.4" y="125.9">roof 152.74</text>
<text x="292.7" y="125.8" transform="rotate(-45 292.7 125.8)">150.33</text>
<text x="347.6" y="121.6" transform="rotate(-90 347.6 121.6)">door</text>
<text x="120.8" y="131.2">Rend. Brick &amp; Clad Cottage</text>
<text x="126.1" y="128.1">One &amp; Two Storey</text>
<text x="328" y="129.5">One &amp; Two Storey</text>
<text x="130.8" y="134.7">(Tile Roof)</text>
<text x="192.4" y="136.2" transform="rotate(-45 192.4 136.2)">149.76</text>
<text x="330.5" y="132.6">Brick Cottage</text>
<text x="332.7" y="136.1">(Tile Roof)</text>
<text x="132.8" y="138">No.28</text>
<text x="138.1" y="140.8">ridge 156.35</text>
<text x="298.5" y="141.8" transform="rotate(-90 298.5 141.8)">30.48</text>
<text x="334.7" y="139.4">No.24</text>
<text x="161.5" y="147.5">ridge 154.22</text>
<text x="189.9" y="149.8" transform="rotate(-90 189.9 149.8)">Garden 30.48</text>
<text x="197.1" y="146.5" transform="rotate(-90 197.1 146.5)">Pavers</text>
<text x="233.5" y="148.5">Proposed First Floor</text>
<text x="323" y="146.9" transform="rotate(-90 323 146.9)">eave 153.98</text>
<text x="330.4" y="144.3">ridge 156.03</text>
<text x="154.2" y="155.2">g.f.l 150.00</text>
<text x="233.5" y="151.4">Addition.</text>
<text x="301.9" y="152.3" transform="rotate(-90 301.9 152.3)">Paling</text>
<text x="329" y="150.9">g.f.l 151.80</text>
<text x="204.1" y="159.4">Garage</text>
<text x="232.6" y="156.8">g.f.l 151.05</text>
<text x="293.8" y="161.4" transform="rotate(-45 293.8 161.4)">150.73</text>
<text x="167.6" y="166.8">lip 152.34</text>
<text x="183.8" y="168" transform="rotate(-90 183.8 168)">Paling</text>
<text x="188.1" y="165.2" transform="rotate(-45 188.1 165.2)">150.01</text>
<text x="195" y="163.9" transform="rotate(-45 195 163.9)">150.02</text>
<text x="202.3" y="162.5">f.l 150.06</text>
<text x="207.2" y="167.9">Concrete</text>
<text x="218.2" y="162.1">Garden</text>
<text x="231.3" y="166.5" transform="rotate(-45 231.3 166.5)">150.91</text>
<text x="235.4" y="166.8">Porch</text>
<text x="261.6" y="167">eave 153.17, lip 153.34</text>
<text x="325.8" y="164">lip 154.13</text>
<text x="218.3" y="171.6" transform="rotate(-45 218.3 171.6)">150.21</text>
<text x="222.8" y="173.5">wall</text>
<text x="245.2" y="168.1" transform="rotate(-90 245.2 168.1)">ridge</text>
<text x="248.4" y="168.8" transform="rotate(-90 248.4 168.8)">154.05</text>
<text x="302.1" y="170.2" transform="rotate(-90 302.1 170.2)">fence</text>
<text x="218.6" y="176.7">Ret.</text>
<text x="298.6" y="177" transform="rotate(-90 298.6 177)">Garden</text>
<text x="184.1" y="183.7" transform="rotate(-90 184.1 183.7)">fence</text>
<text x="237.8" y="184.9">Grass</text>
<text x="281" y="183.5" transform="rotate(-45 281 183.5)">150.92</text>
<text x="285.5" y="185.3">wall</text>
<text x="211.7" y="186" transform="rotate(-45 211.7 186)">150.57</text>
<text x="255.2" y="191.3" transform="rotate(-35 255.2 191.3)">retaining</text>
<text x="302.1" y="189.5" transform="rotate(-90 302.1 189.5)">picket</text>
<text x="190" y="192">Grass</text>
<text x="274.1" y="196.4" transform="rotate(-45 274.1 196.4)">151.28</text>
<text x="313.9" y="195.7" transform="rotate(-90 313.9 195.7)">and Proposed</text>
<text x="184.1" y="200.8" transform="rotate(-90 184.1 200.8)">No</text>
<text x="244.8" y="198" transform="rotate(-45 244.8 198)">151.00</text>
<text x="271.4" y="199.9">Grass</text>
<text x="311" y="202.4" transform="rotate(-90 311 202.4)">10.510 Approx. Existing</text>
<text x="233.5" y="206.2" transform="rotate(-35 233.5 206.2)">Stone</text>
<text x="247.6" y="204.8" transform="rotate(-45 247.6 204.8)">151.24</text>
<text x="133.8" y="212.9">About 14.485</text>
<text x="302.1" y="211.2" transform="rotate(-90 302.1 211.2)">Metal</text>
<text x="81.6" y="217.9">About 203.13</text>
<text x="83" y="220.3">to Shanuk St</text>
<text x="208.8" y="217">No</text>
<text x="235.5" y="218.1">22.860</text>
<text x="274.6" y="217">fence</text>
<text x="295.8" y="221.1" transform="rotate(-45 295.8 221.1)">152.12</text>
<text x="179.6" y="223.4" transform="rotate(-45 179.6 223.4)">151.11</text>
<text x="152.2" y="237.1">Concrete</text>
<text x="175.5" y="238.4">Bench Mark</text>
<text x="203" y="238.5" transform="rotate(-45 203 238.5)">151.01</text>
<text x="204.1" y="239.6" transform="rotate(-45 204.1 239.6)">t.k</text>
<text x="218.1" y="239.6" transform="rotate(-45 218.1 239.6)">t.k</text>
<text x="234" y="239.6" transform="rotate(-45 234 239.6)">t.k</text>
<text x="253.3" y="237">(0.15 High)</text>
<text x="294.2" y="238.5" transform="rotate(-45 294.2 238.5)">152.0</text>
<text x="295.3" y="239.6" transform="rotate(-45 295.3 239.6)">t.k</text>
<text x="175.4" y="244.3">RL 150.75 (AHD)</text>
<text x="175.5" y="241.3">Cut in top of Kerb</text>
<text x="211.7" y="243" transform="rotate(-45 211.7 243)">151.18</text>
<text x="221.3" y="244.7" transform="rotate(-45 221.3 244.7)">grate</text>
<text x="229.8" y="241.1" transform="rotate(-45 229.8 241.1)">151.37</text>
<text x="291.1" y="244.9">Approx. 120m to</text>
<text x="216" y="246.3" transform="rotate(-45 216 246.3)">151.11</text>
<text x="291.2" y="247.9">Jarrah Place.</text>
<text x="233.5" y="252.9">(15.24 Wide)</text>
<text x="19.8" y="283.8">FOR:</text>
<text x="137.4" y="283.6">AT:</text>
<text x="283.1" y="283.9">SCALE:</text>
<text x="311.6" y="283.9">SHEET:</text>
<text x="340.9" y="283.9">JOB NO:</text>
</g>
</svg>
